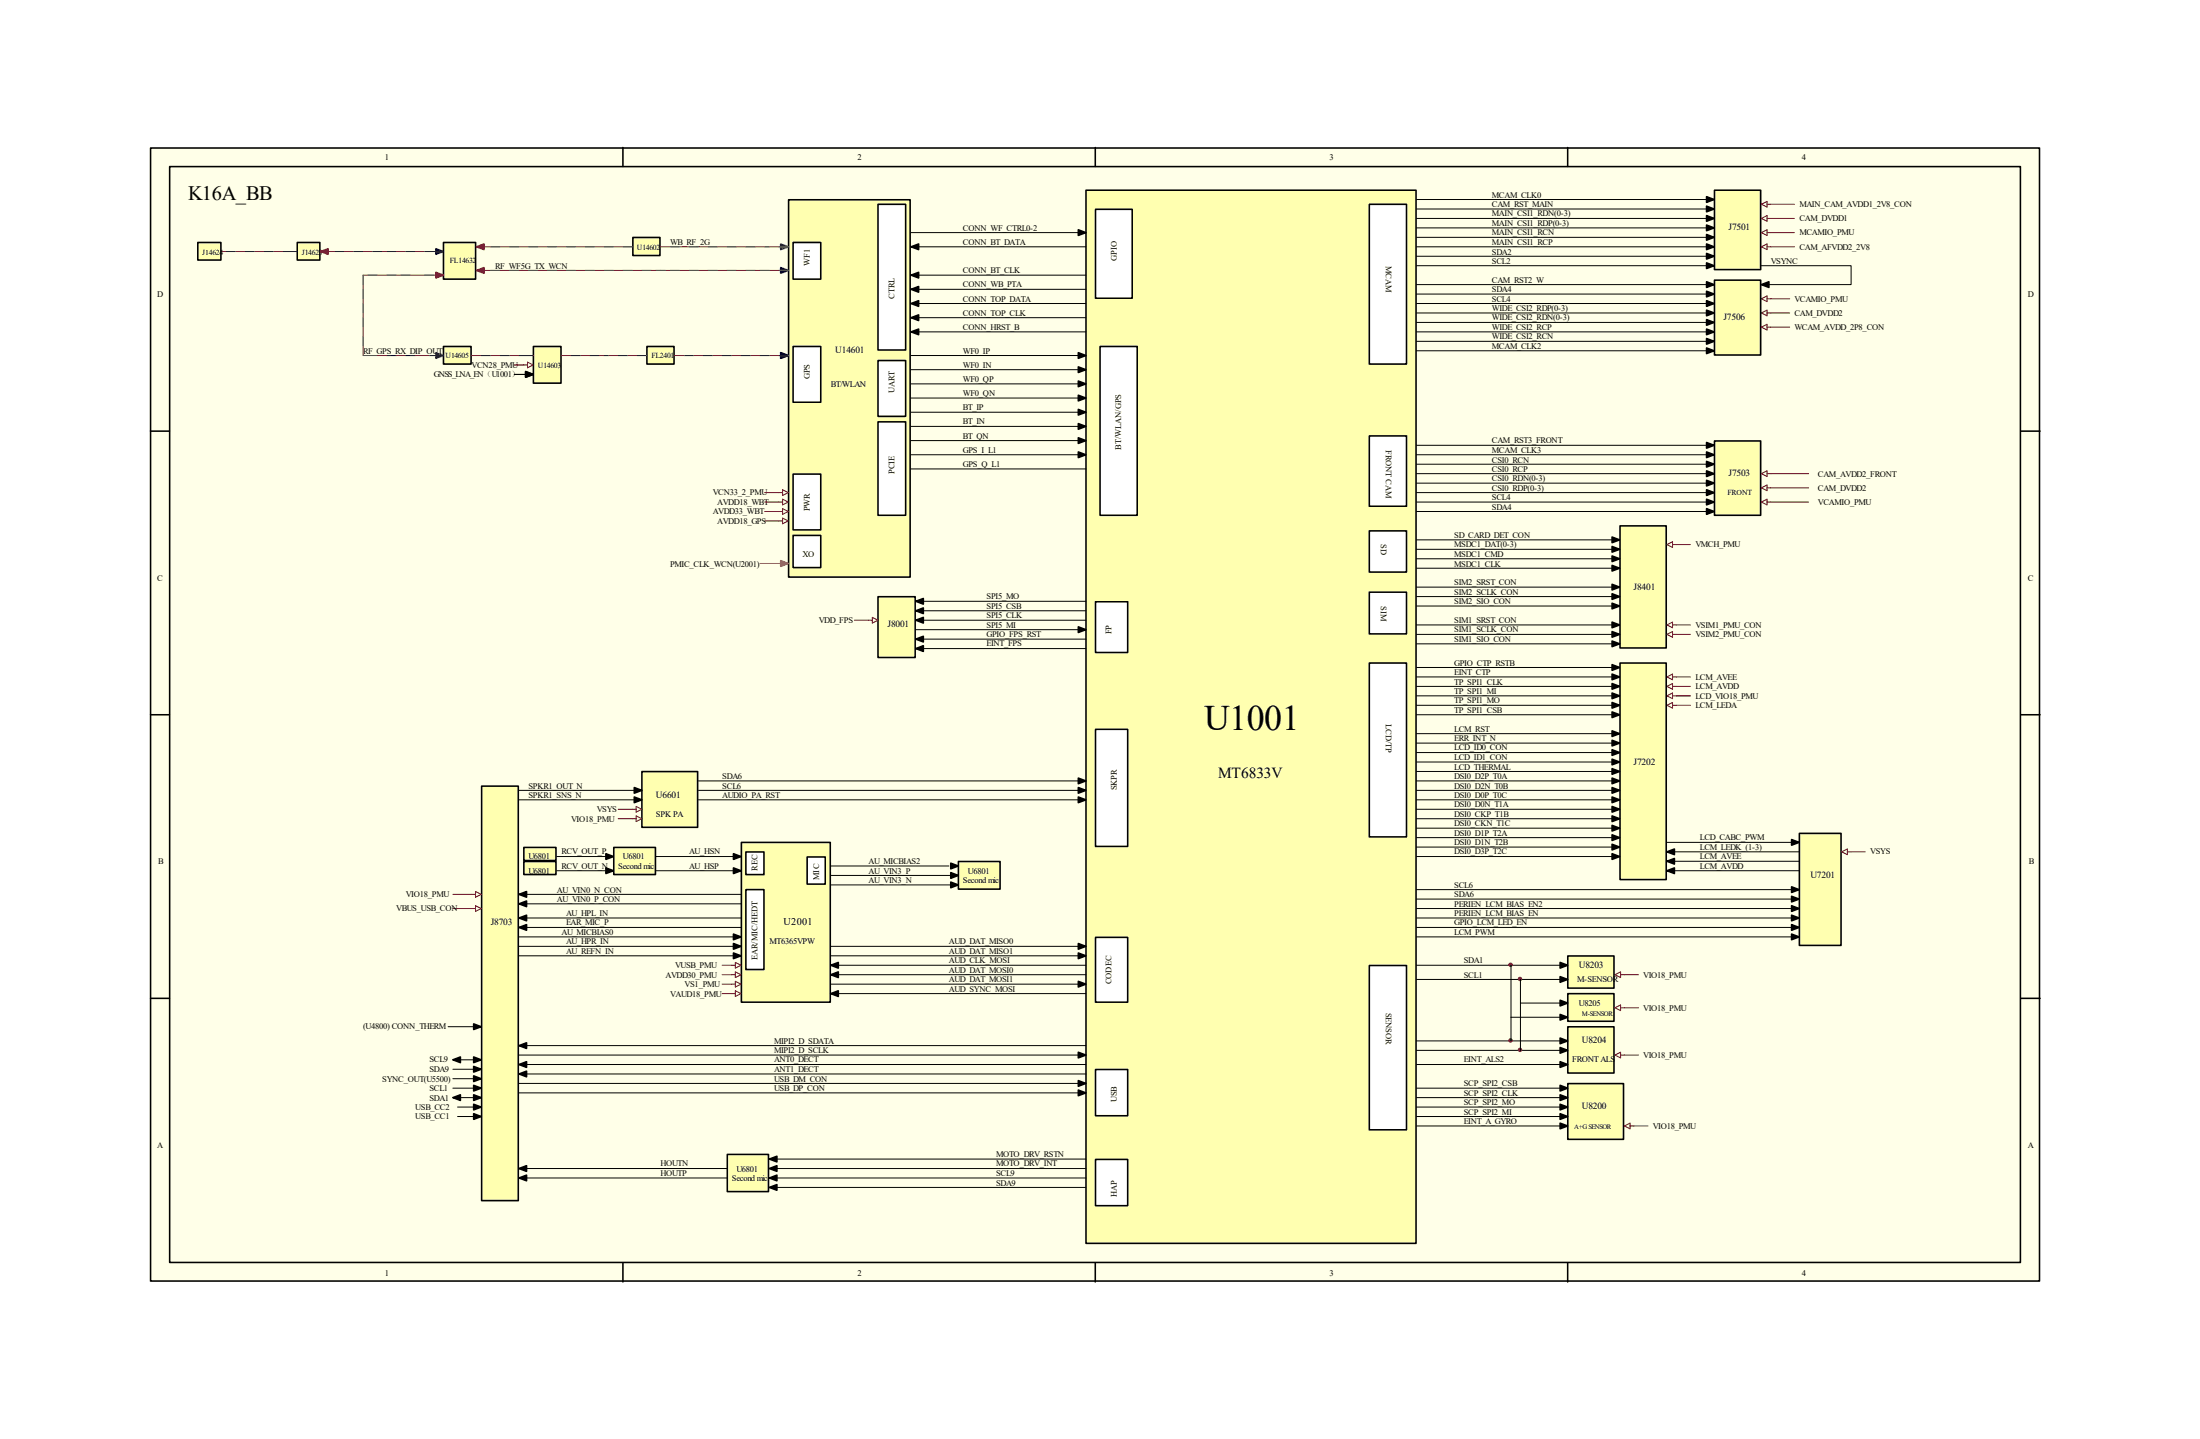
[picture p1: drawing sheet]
<svg xmlns="http://www.w3.org/2000/svg" width="185mm" height="121mm" viewBox="0 0 185 121" stroke-linecap="round" stroke-linejoin="round" font-family="sans-serif">
<path d="M12.7 12.5h159.2v95.4h-159.2z" fill="#ffffe8"/>
<g fill="none" stroke="#000" stroke-width=".13">
<path d="M12.7 12.5h159.2v95.4h-159.2zM14.3 14h156v92.4h-156zM52.5 12.4v1.6M92.3 12.4v1.6M132.1 12.4v1.6M12.7 36.3h1.6M170.3 36.3h1.6M12.7 60.2h1.6M170.3 60.2h1.6M12.7 84.1h1.6M170.3 84.1h1.6M52.5 106.4v1.6"/>
<path d="M92.3 106.4v1.6M132.1 106.4v1.6"/>
</g>
<path d="M18.7 21.2h6.3" fill="none" stroke="#f00" stroke-width=".08"/>
<path d="M66.5 16.9h10.2v31.7h-10.2z" fill="#ffffb0"/>
<path d="M66.5 16.8h10.2v31.8h-10.2z" fill="none" stroke="#000" stroke-width=".13"/>
<path d="M64.4 43.9h1.5M64.4 43.1h1.5M65.9 43.7l.5 .2-.5 .2zM65.9 42.9l.5 .2-.5 .2z" fill="none" stroke="#800000" stroke-width=".08"/>
<path d="M91.6 16.1h27.7v88.7h-27.7z" fill="#ffffb0"/>
<path d="M91.5 16h27.8v88.8h-27.8z" fill="none" stroke="#000" stroke-width=".13"/>
<path d="M92.7 29.2h3.1v14.2h-3.1z" fill="#fff"/>
<path d="M92.7 29.2h3.1v14.2h-3.1z" fill="none" stroke="#000" stroke-width=".13"/>
<path d="M92.4 17.7h3v7.4h-3z" fill="#fff"/>
<path d="M92.3 17.6h3.1v7.5h-3.1z" fill="none" stroke="#000" stroke-width=".13"/>
<path d="M74 17.3h2.3v12.2h-2.3z" fill="#fff"/>
<path d="M74 17.2h2.3v12.3h-2.3z" fill="none" stroke="#000" stroke-width=".13"/>
<path d="M66.9 40h2.3v4.6h-2.3z" fill="#fff"/>
<path d="M66.8 39.9h2.4v4.7h-2.4z" fill="none" stroke="#000" stroke-width=".13"/>
<path d="M25.1 20.5h1.9v1.4h-1.9z" fill="#ffffb0"/>
<path d="M25 20.4h2v1.5h-2z" fill="none" stroke="#000" stroke-width=".13"/>
<path d="M76.8 19.6h14.7M76.8 20.8h14.7M76.8 23.2h14.7M76.8 25.6h14.7M76.8 26.8h14.7" fill="none" stroke="#000" stroke-width=".08"/>
<path d="M74 30.4h2.3v4.7h-2.3z" fill="#fff"/>
<path d="M74 30.4h2.3v4.7h-2.3z" fill="none" stroke="#000" stroke-width=".13"/>
<path d="M74 35.6h2.3v7.8h-2.3z" fill="#fff"/>
<path d="M74 35.5h2.3v7.9h-2.3z" fill="none" stroke="#000" stroke-width=".13"/>
<path d="M76.8 31.1h14.7M76.8 37.1h14.7M76.8 38.3h14.7M76.8 39.5h14.7" fill="none" stroke="#000" stroke-width=".08"/>
<path d="M90.9 33.3l.6 .2-.6 .3zM90.9 29.7l.6 .3-.6 .2zM90.9 36.9l.6 .2-.6 .3zM90.9 38.1l.6 .2-.6 .3zM90.9 30.9l.6 .2-.6 .3zM90.9 34.5l.6 .2-.6 .3zM90.9 32.1l.6 .2-.6 .3z" fill="#000" stroke="#000" stroke-width=".13"/>
<path d="M92.4 79h2.6v5.4h-2.6z" fill="#fff"/>
<path d="M92.3 79h2.7v5.4h-2.7z" fill="none" stroke="#000" stroke-width=".13"/>
<path d="M92.4 97.7h2.6v3.9h-2.6z" fill="#fff"/>
<path d="M92.3 97.7h2.7v3.9h-2.7z" fill="none" stroke="#000" stroke-width=".13"/>
<path d="M66.9 20.5h2.3v3h-2.3z" fill="#fff"/>
<path d="M66.8 20.4h2.4v3.1h-2.4z" fill="none" stroke="#000" stroke-width=".13"/>
<path d="M64.4 42.3h1.5M65.9 42.1l.5 .2-.5 .2z" fill="none" stroke="#800000" stroke-width=".08"/>
<path d="M43.7 75.4h18.7M43.7 76.2h18.7" fill="none" stroke="#000" stroke-width=".08"/>
<path d="M40.6 66.3h3.1v34.9h-3.1z" fill="#ffffb0"/>
<path d="M40.6 66.2h3.1v35h-3.1z" fill="none" stroke="#000" stroke-width=".13"/>
<path d="M54.1 65h4.7v4.7h-4.7z" fill="#ffffb0"/>
<path d="M54.1 65h4.7v4.7h-4.7z" fill="none" stroke="#000" stroke-width=".13"/>
<path d="M52.1 68.2h1.5M52.1 69h1.2M53.6 67.9l.5 .3-.5 .2z" fill="none" stroke="#800000" stroke-width=".08"/>
<path d="M43.7 89.7h47.8M43.7 90.5h47.8M70 81.3h21.5M70 82.1h21.5M70 82.9h21.1" fill="none" stroke="#000" stroke-width=".08"/>
<path d="M92.4 61.5h2.6v9.8h-2.6z" fill="#fff"/>
<path d="M92.3 61.5h2.7v9.8h-2.7z" fill="none" stroke="#000" stroke-width=".13"/>
<path d="M115.4 55.9h3.1v14.6h-3.1z" fill="#fff"/>
<path d="M115.4 55.9h3.1v14.6h-3.1z" fill="none" stroke="#000" stroke-width=".13"/>
<path d="M144.5 16.1h3.9v6.6h-3.9z" fill="#ffffb0"/>
<path d="M144.5 16h3.9v6.7h-3.9z" fill="none" stroke="#000" stroke-width=".13"/>
<path d="M119.4 17.6h24.6" fill="none" stroke="#000" stroke-width=".08"/>
<path d="M115.4 17.3h3.1v13.4h-3.1z" fill="#fff"/>
<path d="M115.4 17.2h3.1v13.5h-3.1z" fill="none" stroke="#000" stroke-width=".13"/>
<path d="M119.4 18.4h24.6M119.4 29.6h24.6" fill="none" stroke="#000" stroke-width=".08"/>
<path d="M148.4 26.4l.5-.3v.5zM148.9 26.4h1.9M140.5 58.6l.4-.2v.5zM140.5 59.4l.4-.2v.5zM140.9 58.6h.4M140.9 59.4h.4" fill="none" stroke="#800000" stroke-width=".08"/>
<path d="M135.8 57.6l.7 .2-.7 .3zM135.8 59.2l.7 .2-.7 .3zM135.8 52.4l.7 .3-.7 .2zM135.8 49.2l.7 .3-.7 .2zM135.8 50.8l.7 .3-.7 .2zM135.8 56.8l.7 .2-.7 .3z" fill="#000" stroke="#000" stroke-width=".13"/>
<path d="M115.4 49.9h3.1v3.5h-3.1z" fill="#fff"/>
<path d="M115.4 49.9h3.1v3.5h-3.1z" fill="none" stroke="#000" stroke-width=".13"/>
<path d="M136.6 44.3h3.8v10.3h-3.8z" fill="#ffffb0"/>
<path d="M136.5 44.3h3.9v10.3h-3.9z" fill="none" stroke="#000" stroke-width=".13"/>
<path d="M136.1 82.1l.5-.2v.5zM136.6 82.1h1.5" fill="none" stroke="#800000" stroke-width=".08"/>
<path d="M132.2 83.8h3.8v2.2h-3.8z" fill="#ffffb0"/>
<path d="M132.1 83.7h3.9v2.3h-3.9z" fill="none" stroke="#000" stroke-width=".13"/>
<path d="M128.1 84.5h4" fill="none" stroke="#000" stroke-width=".08"/>
<path d="M132.2 91.3h4.6v4.7h-4.6z" fill="#ffffb0"/>
<path d="M132.1 91.3h4.7v4.7h-4.7z" fill="none" stroke="#000" stroke-width=".13"/>
<path d="M119.4 91.7h12.7M119.4 92.5h12.7M119.4 93.3h12.7M119.4 94.1h12.7M119.4 94.9h12.7" fill="none" stroke="#000" stroke-width=".08"/>
<path d="M132.2 86.6h3.8v3.8h-3.8z" fill="#ffffb0"/>
<path d="M132.1 86.5h3.9v3.9h-3.9z" fill="none" stroke="#000" stroke-width=".13"/>
<path d="M119.4 87.7h12.3M119.4 88.5h12.3" fill="none" stroke="#000" stroke-width=".08"/>
<path d="M136.1 88.9l.5-.2v.4zM136.6 88.9h.3" fill="none" stroke="#800000" stroke-width=".08"/>
<path d="M115.4 81.4h3.1v13.8h-3.1z" fill="#fff"/>
<path d="M115.4 81.3h3.1v13.9h-3.1z" fill="none" stroke="#000" stroke-width=".13"/>
<g fill="#000" stroke="#000" stroke-width=".13">
<path d="M143.8 18.2l.6 .2-.6 .2zM143.8 19l.6 .2-.6 .2zM143.8 29.3l.6 .3-.6 .2zM43.7 75.4l.7-.3v.5zM43.7 76.2l.7-.3v.5zM53.4 66.4l.7 .2-.7 .2zM53.4 67.1l.7 .3-.7 .2zM90.9 67.1l.6 .3-.6 .2zM90.9 66.4l.6 .2-.6 .2zM43.7 98.5l.7-.3v.5zM43.7 89.7l.7-.2v.4zM43.7 90.5l.7-.3v.5z"/>
<path d="M70 82.1l.6-.2v.5zM70 81.3l.6-.2v.5zM90.9 82.7l.6 .2-.6 .3zM131.5 87.5l.6 .2-.6 .2zM131.5 88.3l.6 .2-.6 .2zM131.5 94.6l.6 .3-.6 .2zM131.5 93l.6 .3-.6 .2zM131.5 93.8l.6 .3-.6 .2zM131.5 84.3l.6 .2-.6 .3z"/>
</g>
<path d="M119.4 19.2h24.6M119.4 27.2h24.6M119.4 28h24.6M119.4 28.8h24.6M70 83.7h21.5" fill="none" stroke="#000" stroke-width=".08"/>
<path d="M148.4 18.4l.5-.2v.4zM148.9 18.4h2.3M148.4 25.2l.5-.3v.5zM148.4 20.8l.5-.2v.4zM148.9 25.2h1.9M148.9 20.8h2.3M39.8 76.5h.3M40.1 76.3l.4 .2-.4 .3z" fill="none" stroke="#800000" stroke-width=".08"/>
<path d="M45 29.2h2.3v3.1h-2.3z" fill="#ffffb0"/>
<path d="M44.9 29.2h2.4v3.1h-2.4z" fill="none" stroke="#000" stroke-width=".13"/>
<path d="M90.9 19.4l.6 .2-.6 .2zM44.3 31.3l.6 .2-.6 .3zM43.7 78.1l.7-.2v.5zM61.8 79.5l.6 .2-.6 .3zM61.8 78.7l.6 .2-.6 .3zM90.9 65.6l.6 .2-.6 .2zM39.9 91.4l.6 .3-.6 .2zM39.9 90.6l.6 .3-.6 .2zM61.8 80.3l.6 .2-.6 .3z" fill="#000" stroke="#000" stroke-width=".13"/>
<path d="M36.7 21l.7 .2-.7 .2z" fill="#0000bf" stroke="#0000bf" stroke-width=".13"/>
<path d="M43.7 79.7h18.3M43.7 78.9h18.3M43.7 67.4h10.4M43.7 66.6h10.4M44.1 78.1h18.3M38.2 90.9h2.3M38.2 91.7h2.3M43.7 80.5h18.3" fill="none" stroke="#000" stroke-width=".08"/>
<path d="M38.2 76.5h1.6" fill="none" stroke="#800040" stroke-width=".08"/>
<path d="M144.5 23.6h3.9v6.3h-3.9z" fill="#ffffb0"/>
<path d="M144.5 23.6h3.9v6.3h-3.9z" fill="none" stroke="#000" stroke-width=".13"/>
<path d="M119.4 20h24.6" fill="none" stroke="#000" stroke-width=".08"/>
<path d="M143.8 19.8l.6 .2-.6 .2z" fill="#000" stroke="#000" stroke-width=".13"/>
<path d="M136.1 84.9l.5-.2v.4zM136.6 84.9h1.5" fill="none" stroke="#800000" stroke-width=".08"/>
<path d="M132.2 80.6h3.8v2.7h-3.8z" fill="#ffffb0"/>
<path d="M132.1 80.5h3.9v2.8h-3.9z" fill="none" stroke="#000" stroke-width=".13"/>
<path d="M119.4 81.3h12.7" fill="none" stroke="#000" stroke-width=".08"/>
<path d="M53.3 69h.3M53.6 68.7l.5 .3-.5 .2z" fill="none" stroke="#800000" stroke-width=".08"/>
<path d="M151 75.5l.6 .3-.6 .2z" fill="#000" stroke="#000" stroke-width=".13"/>
<path d="M27.4 21.2h10" fill="none" stroke="#f00" stroke-width=".08"/>
<path d="M37.4 20.5h2.7v3h-2.7z" fill="#ffffb0"/>
<path d="M37.4 20.4h2.7v3.1h-2.7z" fill="none" stroke="#000" stroke-width=".13"/>
<path d="M19.1 21.2h.7M20.6 21.2h.8M32.6 21.2h.8M34.2 21.2h.8M35.8 21.2h.8" fill="none" stroke="#00f" stroke-width=".08"/>
<path d="M27 21.2l.7-.2v.4z" fill="#f00" stroke="#f00" stroke-width=".13"/>
<path d="M65.8 47.2l.6 .3-.6 .2z" fill="#ff0080" stroke="#ff0080" stroke-width=".13"/>
<path d="M64 47.5h2.4" fill="none" stroke="#ff0080" stroke-width=".08"/>
<g fill="#000" stroke="#000" stroke-width=".13">
<path d="M76.8 28l.6-.3v.5zM76.8 25.6l.6-.3v.5zM76.8 26.8l.6-.3v.5zM76.8 23.2l.6-.3v.5zM76.8 20.8l.6-.2v.4zM76.8 24.4l.6-.3v.5zM143.8 26.1l.6 .3-.6 .2zM143.8 24.5l.6 .3-.6 .2zM77.2 53.8l.6-.2v.5zM77.2 52.3l.6-.3v.5zM77.2 54.6l.6-.2v.5zM77.2 51.5l.6-.3v.5z"/>
<path d="M90.9 52.8l.6 .3-.6 .2zM135.8 60l.7 .2-.7 .3zM39.9 86.3l.6 .2-.6 .2z"/>
</g>
<g fill="none" stroke="#000" stroke-width=".08">
<path d="M76.8 32.3h14.7M76.8 33.5h14.7M76.8 34.7h14.7M76.8 28h14.7M76.8 30h14.7M76.8 24.4h14.7M119.4 25.6h24.6M119.4 24.8h24.6M119.4 26.4h24.6M77.2 53.1h14.3M77.6 54.6h13.9M77.6 52.3h13.9"/>
<path d="M77.6 53.8h13.9M77.6 51.5h13.9M37.8 86.5h2.7"/>
</g>
<path d="M148.4 19.6l.5-.2v.4zM148.9 19.6h2.3" fill="none" stroke="#800000" stroke-width=".08"/>
<path d="M92.4 50.7h2.6v4.3h-2.6z" fill="#fff"/>
<path d="M92.3 50.7h2.7v4.3h-2.7z" fill="none" stroke="#000" stroke-width=".13"/>
<path d="M38.2 89.3h2.3M38.2 90.1h2.3M119.4 82.5h12.7" fill="none" stroke="#000" stroke-width=".08"/>
<path d="M143.8 25.3l.6 .3-.6 .2zM143.8 28.5l.6 .3-.6 .2zM143.8 27.7l.6 .3-.6 .2zM143.8 26.9l.6 .3-.6 .2zM143.8 37.3l.6 .2-.6 .3zM39.9 89.8l.6 .3-.6 .2zM39.9 89.1l.6 .2-.6 .2zM131.5 82.3l.6 .2-.6 .3z" fill="#000" stroke="#000" stroke-width=".13"/>
<path d="M148.4 27.6l.5-.3v.5zM148.9 27.6h1.9" fill="none" stroke="#800000" stroke-width=".08"/>
<path d="M62.5 71h7.5v13.4h-7.5z" fill="#ffffb0"/>
<path d="M62.5 71h7.5v13.4h-7.5z" fill="none" stroke="#000" stroke-width=".13"/>
<path d="M62.9 75h1.5v6.7h-1.5z" fill="#fff"/>
<path d="M62.9 75h1.5v6.7h-1.5z" fill="none" stroke="#000" stroke-width=".13"/>
<path d="M43.7 77.3l.7-.2v.5zM39.9 93l.6 .3-.6 .2z" fill="#000" stroke="#000" stroke-width=".13"/>
<path d="M44.1 77.3h18.3" fill="none" stroke="#000" stroke-width=".08"/>
<path d="M74 50.3h3.1v5.1h-3.1z" fill="#ffffb0"/>
<path d="M74 50.3h3.1v5.1h-3.1z" fill="none" stroke="#000" stroke-width=".13"/>
<path d="M77.2 50.7l.6-.3v.5zM135.8 56l.7 .2-.7 .3zM135.8 53.2l.7 .2-.7 .3zM135.8 50l.7 .3-.7 .2z" fill="#000" stroke="#000" stroke-width=".13"/>
<path d="M77.6 50.7h13.9" fill="none" stroke="#000" stroke-width=".08"/>
<path d="M72 52.3h1.5M73.5 52l.5 .3-.5 .2z" fill="none" stroke="#800000" stroke-width=".08"/>
<path d="M144.5 37.2h3.9v6.2h-3.9z" fill="#ffffb0"/>
<path d="M144.5 37.2h3.9v6.2h-3.9z" fill="none" stroke="#000" stroke-width=".13"/>
<path d="M148.4 39.9l.5-.2v.4zM148.9 39.9h3.5M148.4 41.1l.5-.2v.4zM148.4 42.3l.5-.2v.4zM148.9 41.1h3.5M148.9 42.3h3.5M39.8 75.4h.3M40.1 75.1l.4 .3-.4 .2z" fill="none" stroke="#800000" stroke-width=".08"/>
<path d="M143.8 38.9l.6 .2-.6 .3zM143.8 39.7l.6 .2-.6 .2zM143.8 38.1l.6 .2-.6 .3zM143.8 41.3l.6 .2-.6 .2zM143.8 40.5l.6 .2-.6 .2zM39.9 92.2l.6 .3-.6 .2zM43.7 88.1l.7-.2v.4zM90.9 88.7l.6 .2-.6 .2z" fill="#000" stroke="#000" stroke-width=".13"/>
<path d="M119.4 39.9h24.6M119.4 41.5h24.6M119.4 40.7h24.6M43.7 88.9h47.8M43.7 88.1h47.8" fill="none" stroke="#000" stroke-width=".08"/>
<path d="M38.2 75.4h1.6" fill="none" stroke="#800040" stroke-width=".08"/>
<path d="M80.8 72.6h3.5v2.3h-3.5z" fill="#ffffb0"/>
<path d="M80.8 72.6h3.5v2.3h-3.5z" fill="none" stroke="#000" stroke-width=".13"/>
<path d="M76.8 35.9h14.7M70 73.8h10.4M70 73h10" fill="none" stroke="#000" stroke-width=".08"/>
<path d="M70 74.6h10.4" fill="none" stroke="#080d02" stroke-width=".08"/>
<path d="M90.9 35.7l.6 .2-.6 .3zM80.1 73.5l.7 .3-.7 .2zM80.1 74.3l.7 .3-.7 .2z" fill="#000" stroke="#000" stroke-width=".13"/>
<path d="M65.8 29.7l.6 .3-.6 .2z" fill="#0000bf" stroke="#0000bf" stroke-width=".13"/>
<path d="M36.7 22.9l.7 .3-.7 .2z" fill="#f00" stroke="#f00" stroke-width=".13"/>
<path d="M66.9 45.2h2.3v2.6h-2.3z" fill="#fff"/>
<path d="M66.8 45.1h2.4v2.7h-2.4z" fill="none" stroke="#000" stroke-width=".13"/>
<path d="M119.4 20.8h25M119.4 39.1h25M119.4 38.3h25M119.4 37.5h25" fill="none" stroke="#000" stroke-width=".08"/>
<path d="M143.8 16.6l.6 .2-.6 .3zM143.8 20.6l.6 .2-.6 .2z" fill="#000" stroke="#000" stroke-width=".13"/>
<path d="M16.7 20.5h1.9v1.4h-1.9z" fill="#ffffb0"/>
<path d="M16.7 20.4h1.9v1.5h-1.9z" fill="none" stroke="#000" stroke-width=".13"/>
<path d="M36.6 21.2h.8" fill="none" stroke="#00f" stroke-width=".08"/>
<path d="M66.9 29.2h2.3v4.7h-2.3z" fill="#fff"/>
<path d="M66.8 29.2h2.4v4.7h-2.4z" fill="none" stroke="#000" stroke-width=".13"/>
<path d="M37.4 29.2h2.3v1.5h-2.3z" fill="#ffffb0"/>
<path d="M37.4 29.2h2.3v1.5h-2.3z" fill="none" stroke="#000" stroke-width=".13"/>
<path d="M31.8 30h5.6M39.8 30h5.1M47.3 30h7.2M56.9 30h9.5" fill="none" stroke="#f00" stroke-width=".08"/>
<path d="M44.1 30.8h.4M44.5 30.5l.4 .3-.4 .2z" fill="none" stroke="#800000" stroke-width=".08"/>
<path d="M43.3 30.8h.8" fill="none" stroke="#800040" stroke-width=".08"/>
<path d="M43.3 31.5h1.2" fill="none" stroke="#000" stroke-width=".08"/>
<g fill="none" stroke="#00f" stroke-width=".08">
<path d="M32.6 30h.8M34.2 30h.8M36.2 30h1.2M40.5 30h.8M42.1 30h.8M43.7 30h1.2M48.1 30h.8M49.7 30h.8M50.9 30h.4M52.1 30h.8M53.7 30h.8M57.7 30h.8"/>
<path d="M59.3 30h.8M60.8 30h.8M62.4 30h.8M64 30h.8M65.6 30h.8"/>
</g>
<path d="M44.3 31.3l.6 .2-.6 .3z" fill="#000" stroke="#000" stroke-width=".13"/>
<path d="M65.8 29.7l.6 .3-.6 .2z" fill="#0000bf" stroke="#0000bf" stroke-width=".13"/>
<path d="M54.6 29.2h2.2v1.5h-2.2z" fill="#ffffb0"/>
<path d="M54.5 29.2h2.3v1.5h-2.3z" fill="none" stroke="#000" stroke-width=".13"/>
<path d="M30.6 23.2v6.8M31.8 30h5.6M39.8 30h5.1M47.3 30h7.2M56.9 30h9.5" fill="none" stroke="#f00" stroke-width=".08"/>
<path d="M43.3 30.8h.8" fill="none" stroke="#800040" stroke-width=".08"/>
<path d="M43.3 31.5h1.2M58.9 65.8h32.6M58.9 66.6h32.2M58.9 67.4h32.2M70 79.7h21.5M70 80.5h21.5" fill="none" stroke="#000" stroke-width=".08"/>
<g fill="none" stroke="#00f" stroke-width=".08">
<path d="M30.6 30h1.2M30.6 26.8v.8M30.6 28.4v.8M32.6 30h.8M34.2 30h.8M36.2 30h1.2M40.5 30h.8M42.1 30h.8M43.7 30h1.2M48.1 30h.8M49.7 30h.8M50.9 30h.4"/>
<path d="M52.1 30h.8M53.7 30h.8M57.7 30h.8M59.3 30h.8M60.8 30h.8M62.4 30h.8M64 30h.8M65.6 30h.8"/>
</g>
<path d="M90.9 79.5l.6 .2-.6 .3zM38.2 89.3l.6-.2v.4zM70 83.7l.6-.2v.5zM90.9 80.3l.6 .2-.6 .3z" fill="#000" stroke="#000" stroke-width=".13"/>
<path d="M68.1 72.2h1.4v2.3h-1.4z" fill="#fff"/>
<path d="M68 72.2h1.5v2.3h-1.5z" fill="none" stroke="#000" stroke-width=".13"/>
<path d="M61.6 81.3h.4M61.6 82.1h.4M61.6 82.9h.4M61.6 83.7h.4M62 81.1l.4 .2-.4 .3zM62 81.9l.4 .2-.4 .3zM62 82.7l.4 .2-.4 .3zM62 83.5l.4 .2-.4 .3z" fill="none" stroke="#800000" stroke-width=".08"/>
<path d="M60.8 81.3h.8M60.8 82.1h.8M60.8 82.9h.8M60.8 83.7h.8" fill="none" stroke="#800040" stroke-width=".08"/>
<path d="M38.2 92.5h2M38.6 93.3h1.9M38.6 94.1h1.9M43.7 98.5h17.5M43.7 91.3h47.8M43.7 92.1h47.8M44.1 99.2h17.1" fill="none" stroke="#000" stroke-width=".08"/>
<path d="M38.2 92.5l.6-.3v.5zM39.9 93.8l.6 .3-.6 .2zM43.7 99.2l.7-.2v.5zM90.9 91.8l.6 .3-.6 .2zM90.9 91l.6 .3-.6 .2z" fill="#000" stroke="#000" stroke-width=".13"/>
<path d="M92.4 90.2h2.6v3.8h-2.6z" fill="#fff"/>
<path d="M92.3 90.1h2.7v3.9h-2.7z" fill="none" stroke="#000" stroke-width=".13"/>
<path d="M148.4 22.4h7.6v1.6h-7.6" fill="none" stroke="#000" stroke-width=".08"/>
<path d="M148.4 24l.7-.3v.5z" fill="#000" stroke="#000" stroke-width=".13"/>
<path d="M148.4 17.2l.5-.2v.4zM148.9 17.2h.3" fill="none" stroke="#800000" stroke-width=".08"/>
<path d="M149.2 17.2h2" fill="none" stroke="#800040" stroke-width=".08"/>
<path d="M115.4 36.8h3.1v5.9h-3.1z" fill="#fff"/>
<path d="M115.4 36.7h3.1v6h-3.1z" fill="none" stroke="#000" stroke-width=".13"/>
<g fill="none" stroke="#000" stroke-width=".08">
<path d="M119.4 49.5h17.1M119.4 50.3h17.1M119.4 51.1h17.1M119.4 52.7h17.1M119.4 53.4h17.1M119.4 54.2h17.1M119.4 56.2h17.1M119.4 57h17.1M119.4 57.8h17.1M119.4 58.6h17.1M119.4 59.4h17.1M119.4 60.2h17.1"/>
<path d="M119.4 61.8h17.1M119.4 62.6h17.1M119.4 63.4h17.1M119.4 64.2h17.1M119.4 65h17.1M119.4 65.8h17.1"/>
</g>
<path d="M135.8 63.2l.7 .2-.7 .2zM135.8 62.4l.7 .2-.7 .2zM135.8 61.6l.7 .2-.7 .3zM135.8 64l.7 .2-.7 .2zM135.8 65.6l.7 .2-.7 .2zM131.5 92.2l.6 .3-.6 .2z" fill="#000" stroke="#000" stroke-width=".13"/>
<path d="M140.5 57l.4-.2v.5zM140.5 45.9l.4-.3v.5zM140.5 52.7l.4-.3v.5zM140.5 57.8l.4-.2v.5zM140.9 57h.4M140.9 57.8h.4M140.9 52.7h.4M140.9 45.9h.4M136.9 94.9l.5-.3v.5zM137.4 94.9h.3" fill="none" stroke="#800000" stroke-width=".08"/>
<path d="M141.3 57h1.2M141.3 57.8h1.2M141.3 58.6h1.2M141.3 52.7h1.2M141.3 59.4h1.2M136.9 88.9h1.2M137.7 94.9h1.2" fill="none" stroke="#800040" stroke-width=".08"/>
<path d="M22.2 21.2h.8M23.8 21.2h1.2M28.2 21.2h.8M29.8 21.2h.8M31 23.2h.8M31.4 21.2h.8M32.6 23.2h.8M33.8 23.2h.8M35.8 23.2h.8" fill="none" stroke="#00f" stroke-width=".08"/>
<path d="M30.6 23.2h6.8" fill="none" stroke="#f00" stroke-width=".08"/>
<g fill="#00f" stroke="#00f" stroke-width=".13">
<path d="M36.7 29.7l.7 .3-.7 .2z"/>
<path d="M65.8 20.6l.6 .2-.6 .2z"/>
</g>
<path d="M65.8 22.5l.6 .3-.6 .2z" fill="#0000bf" stroke="#0000bf" stroke-width=".13"/>
<path d="M53.4 20h2.2v1.5h-2.2z" fill="#ffffb0"/>
<path d="M53.3 20h2.3v1.5h-2.3z" fill="none" stroke="#000" stroke-width=".13"/>
<path d="M40.2 20.8h13.1M40.2 22.8h26.2M55.7 20.8h10.7" fill="none" stroke="#f00" stroke-width=".08"/>
<g fill="#f00" stroke="#f00" stroke-width=".13">
<path d="M40.2 20.8l.6-.2v.4z"/>
<path d="M40.2 22.8l.6-.3v.5z"/>
</g>
<g fill="none" stroke="#00f" stroke-width=".08">
<path d="M41.3 20.8h.8M41.3 22.8h.8M42.9 20.8h.8M42.9 22.8h.8M44.5 20.8h.8M44.5 22.8h.8M46.1 20.8h.8M46.1 22.8h.8M47.7 20.8h.8M47.7 22.8h.8M49.3 20.8h.8M49.3 22.8h.8"/>
<path d="M50.9 20.8h.8M50.9 22.8h.8M52.5 20.8h.8M52.5 22.8h.8M56.5 20.8h.8M56.5 22.8h.8M58.1 20.8h.8M58.1 22.8h.8M59.7 20.8h.8M59.7 22.8h.8M61.2 20.8h.8M61.2 22.8h.8"/>
<path d="M62.8 20.8h.8M62.8 22.8h.8M64 22.8h.8M64.4 20.8h.4M65.6 20.8h.8M65.6 22.8h.8"/>
</g>
<path d="M119.4 16.8h25" fill="none" stroke="#000" stroke-width=".08"/>
<path d="M143.8 17.4l.6 .2-.6 .2z" fill="#000" stroke="#000" stroke-width=".13"/>
<path d="M136.6 55.9h3.8v18.2h-3.8z" fill="#ffffb0"/>
<path d="M136.5 55.9h3.9v18.2h-3.9z" fill="none" stroke="#000" stroke-width=".13"/>
<path d="M135.8 64.8l.7 .2-.7 .2zM151 70.7l.6 .3-.6 .2z" fill="#000" stroke="#000" stroke-width=".13"/>
<path d="M151.7 70.3h3.4v9.4h-3.4z" fill="#ffffb0"/>
<path d="M151.6 70.2h3.5v9.5h-3.5z" fill="none" stroke="#000" stroke-width=".13"/>
<path d="M141.3 45.9h1.2M156 71.8h1.2" fill="none" stroke="#800040" stroke-width=".08"/>
<path d="M119.4 75h32.2M119.4 75.8h32.2M119.4 76.5h32.2M119.4 77.3h32.2M119.4 78.1h32.2M140.5 71h11.1M140.5 71.8h11.1M140.5 72.6h11.1M140.5 73.4h11.1" fill="none" stroke="#000" stroke-width=".08"/>
<path d="M135.8 54l.7 .2-.7 .3zM140.5 72.6l.6-.3v.5zM140.5 73.4l.6-.3v.5zM140.5 71.8l.6-.3v.5zM151 74.7l.6 .3-.6 .2zM131.5 81.1l.6 .2-.6 .3z" fill="#000" stroke="#000" stroke-width=".13"/>
<path d="M64.4 41.5h1.5M65.9 41.3l.5 .2-.5 .2zM155.2 71.8l.5-.3v.5zM155.7 71.8h.3" fill="none" stroke="#800000" stroke-width=".08"/>
<path d="M30.6 23.2v.8M30.6 24.4v.8M30.6 25.6v.8M54.1 22.8h.8M55.3 22.8h.8" fill="none" stroke="#00f" stroke-width=".08"/>
<path d="M61.3 97.3h3.5v3.1h-3.5z" fill="#ffffb0"/>
<path d="M61.3 97.3h3.5v3.1h-3.5z" fill="none" stroke="#000" stroke-width=".13"/>
<path d="M65.2 99.2h26.3M65.2 97.7h26.3" fill="none" stroke="#000" stroke-width=".08"/>
<path d="M65.2 98.5h26.3M65.2 100h26.3" fill="none" stroke="#080d02" stroke-width=".08"/>
<path d="M64.8 99.2l.7-.2v.5zM64.8 97.7l.7-.3v.5zM64.8 98.5l.7-.3v.5zM64.8 100l.7-.2v.5z" fill="#000" stroke="#000" stroke-width=".13"/>
<path d="M62.9 71.8h1.5v1.9h-1.5z" fill="#fff"/>
<path d="M62.9 71.8h1.5v1.9h-1.5z" fill="none" stroke="#000" stroke-width=".13"/>
<path d="M44.2 71.4h2.7v1.1h-2.7z" fill="#ffffb0"/>
<path d="M44.1 71.4h2.8v1.1h-2.8z" fill="none" stroke="#000" stroke-width=".13"/>
<path d="M44.2 72.6h2.7v1.1h-2.7z" fill="#ffffb0"/>
<path d="M44.1 72.6h2.8v1.1h-2.8z" fill="none" stroke="#000" stroke-width=".13"/>
<path d="M51.1 71.9l.6 .3-.6 .2zM51.1 73.1l.6 .3-.6 .2zM80.1 72.7l.7 .3-.7 .2z" fill="#000" stroke="#000" stroke-width=".13"/>
<path d="M46.9 72.2h4.4" fill="none" stroke="#000" stroke-width=".08"/>
<path d="M46.9 73.4h4.8" fill="none" stroke="#080d02" stroke-width=".08"/>
<path d="M51.8 71.4h3.4v2.3h-3.4z" fill="#ffffb0"/>
<path d="M51.7 71.4h3.5v2.3h-3.5z" fill="none" stroke="#000" stroke-width=".13"/>
<path d="M119.4 21.6h24.6M119.4 22.4h25M119.4 24h25M119.4 43.1h24.6M119.4 42.3h24.6M55.3 72.2h6.7M119.4 89.7h12.7M127.3 85.7h4.8M127.3 81.3v6.4M128.1 82.5v6" fill="none" stroke="#000" stroke-width=".08"/>
<path d="M55.3 73.4h7.1" fill="none" stroke="#080d02" stroke-width=".08"/>
<path d="M143.8 21.3l.6 .3-.6 .2zM143.8 22.1l.6 .3-.6 .2zM143.8 23.7l.6 .3-.6 .2zM143.8 42.9l.6 .2-.6 .2zM143.8 42.1l.6 .2-.6 .2zM61.8 71.9l.6 .3-.6 .2zM61.8 73.1l.6 .3-.6 .2zM131.5 85.5l.6 .2-.6 .2zM131.5 89.5l.6 .2-.6 .2zM131.5 91.4l.6 .3-.6 .2z" fill="#000" stroke="#000" stroke-width=".13"/>
<g fill="#800000" stroke="#800000" stroke-width=".13">
<circle cx="127.3" cy="81.3" r=".12"/>
<circle cx="128.1" cy="82.5" r=".12"/>
<circle cx="127.3" cy="87.7" r=".12"/>
<circle cx="128.1" cy="88.5" r=".12"/>
</g>
<path d="M115.4 44.8h3.1v3.4h-3.1z" fill="#fff"/>
<path d="M115.4 44.7h3.1v3.5h-3.1z" fill="none" stroke="#000" stroke-width=".13"/>
<g fill="#000" stroke="#000" stroke-width=".13">
<path d="M135.8 45.2l.7 .3-.7 .2zM135.8 46.8l.7 .3-.7 .2zM135.8 46l.7 .3-.7 .2zM135.8 47.6l.7 .3-.7 .2zM135.8 58.4l.7 .2-.7 .3zM135.8 67.9l.7 .3-.7 .2zM135.8 67.1l.7 .3-.7 .2zM135.8 66.4l.7 .2-.7 .2zM135.8 68.7l.7 .3-.7 .2zM135.8 70.3l.7 .3-.7 .2zM135.8 69.5l.7 .3-.7 .2zM135.8 71.9l.7 .3-.7 .2z"/>
<path d="M135.8 71.1l.7 .3-.7 .2zM151 77.1l.6 .2-.6 .3zM151 76.3l.6 .2-.6 .3zM151 77.9l.6 .2-.6 .3zM151 78.7l.6 .2-.6 .3z"/>
</g>
<g fill="none" stroke="#000" stroke-width=".08">
<path d="M119.4 45.5h17.1M119.4 46.3h17.1M119.4 47.1h17.1M119.4 47.9h17.1M119.4 78.9h32.2M119.4 66.6h17.1M119.4 67.4h17.1M119.4 68.2h17.1M119.4 69h17.1M119.4 69.8h17.1M119.4 70.6h17.1M119.4 71.4h17.1"/>
<path d="M119.4 72.2h17.1"/>
</g>
<path d="M140.5 53.4l.4-.2v.5zM140.9 53.4h.4" fill="none" stroke="#800000" stroke-width=".08"/>
<path d="M141.3 53.4h1.2" fill="none" stroke="#800040" stroke-width=".08"/>
<text font-size="3" x="101.5" y="61.5">U1001</text>
<text font-size="1.7" x="15.9" y="16.8">K16A_BB</text>
<text font-size="1.3" x="102.6" y="65.5">MT6833V</text>
<text font-size=".9" x="66" y="78">U2001</text>
<g font-size=".8">
<text x="145.7" y="19.4">J7501</text>
<text x="70.4" y="29.7">U14601</text>
<text x="145.2" y="26.9">J7506</text>
<text x="145.7" y="40.1">J7503</text>
<text x="74.8" y="52.9">J8001</text>
<text x="137.7" y="49.7">J8401</text>
<text x="137.7" y="64.4">J7202</text>
<text x="55.3" y="67.2">U6601</text>
<text x="41.3" y="78">J8703</text>
<text x="152.6" y="74">U7201</text>
<text x="133" y="81.5">U8203</text>
<text x="133.3" y="87.9">U8204</text>
<text x="133.3" y="93.5">U8200</text>
</g>
<g font-size=".7">
<text x="32.4" y="13.4">1</text>
<text x="72.3" y="13.4">2</text>
<text x="112" y="13.4">3</text>
<text x="125.7" y="17.5">CAM_RST_MAIN</text>
<text x="125.7" y="16.7">MCAM_CLK0</text>
<text x="151.6" y="17.5">MAIN_CAM_AVDD1_2V8_CON</text>
<text x="151.8" y="13.4">4</text>
<text x="41.7" y="22.6">RF_WF5G_TX_WCN</text>
<text x="56.5" y="20.6">WB_RF_2G</text>
<text x="68.2" y="22.4" transform="rotate(-90 68.2 22.4)">WF1</text>
<text x="81.1" y="19.5">CONN_WF_CTRL0-2</text>
<text x="81.1" y="20.6">CONN_BT_DATA</text>
<text x="81.1" y="23">CONN_BT_CLK</text>
<text x="94.1" y="22" transform="rotate(-90 94.1 22)">GPIO</text>
<text x="116.8" y="22.4" transform="rotate(90 116.8 22.4)">MCAM</text>
<text x="125.7" y="18.2">MAIN_CSI1_RDN(0-3)</text>
<text x="125.7" y="19">MAIN_CSI1_RDP(0-3)</text>
<text x="125.7" y="19.8">MAIN_CSI1_RCN</text>
<text x="125.7" y="20.6">MAIN_CSI1_RCP</text>
<text x="125.7" y="22.2">SCL2</text>
<text x="125.7" y="23.8">CAM_RST2_W</text>
<text x="125.7" y="21.4">SDA2</text>
<text x="149.2" y="22.2">VSYNC</text>
<text x="151.6" y="21">CAM_AFVDD2_2V8</text>
<text x="151.6" y="18.7">CAM_DVDD1</text>
<text x="151.6" y="19.8">MCAMIO_PMU</text>
<text x="13.2" y="25">D</text>
<text x="30.6" y="29.8">RF_GPS_RX_DIP_OUT</text>
<text x="75.4" y="25.2" transform="rotate(-90 75.4 25.2)">CTRL</text>
<text x="81.1" y="24.2">CONN_WB_PTA</text>
<text x="81.1" y="25.4">CONN_TOP_DATA</text>
<text x="81.1" y="29.8">WF0_IP</text>
<text x="81.1" y="26.6">CONN_TOP_CLK</text>
<text x="81.1" y="27.8">CONN_HRST_B</text>
<text x="125.7" y="27">WIDE_CSI2_RDN(0-3)</text>
<text x="125.7" y="29.4">MCAM_CLK2</text>
<text x="125.7" y="27.8">WIDE_CSI2_RCP</text>
<text x="125.7" y="28.6">WIDE_CSI2_RCN</text>
<text x="125.7" y="25.4">SCL4</text>
<text x="125.7" y="24.6">SDA4</text>
<text x="125.7" y="26.2">WIDE_CSI2_RDP(0-3)</text>
<text x="151.2" y="26.6">CAM_DVDD2</text>
<text x="151.2" y="25.4">VCAMIO_PMU</text>
<text x="151.2" y="27.8">WCAM_AVDD_2P8_CON</text>
<text x="170.9" y="25">D</text>
<text x="36.6" y="31.8">GNSS_LNA_EN（U1001）</text>
<text x="39.7" y="31">VCN28_PMU</text>
<text x="68.2" y="31.9" transform="rotate(-90 68.2 31.9)">GPS</text>
<text x="70" y="32.6">BT/WLAN</text>
<text x="75.4" y="33.1" transform="rotate(-90 75.4 33.1)">UART</text>
<text x="81.1" y="31">WF0_IN</text>
<text x="81.1" y="32.2">WF0_QP</text>
<text x="81.1" y="33.4">WF0_QN</text>
<text x="81.1" y="35.8">BT_IN</text>
<text x="81.1" y="34.6">BT_IP</text>
<text x="60.1" y="41.7">VCN33_2_PMU</text>
<text x="75.4" y="39.9" transform="rotate(-90 75.4 39.9)">PCIE</text>
<text x="81.1" y="37">BT_QN</text>
<text x="81.1" y="38.2">GPS_I_L1</text>
<text x="81.1" y="39.4">GPS_Q_L1</text>
<text x="94.5" y="37.9" transform="rotate(-90 94.5 37.9)">BT/WLAN/GPS</text>
<text x="116.8" y="37.9" transform="rotate(90 116.8 37.9)">FRONT CAM</text>
<text x="125.7" y="41.3">CSI0_RDP(0-3)</text>
<text x="125.7" y="40.5">CSI0_RDN(0-3)</text>
<text x="125.7" y="39.7">CSI0_RCP</text>
<text x="125.7" y="39">CSI0_RCN</text>
<text x="125.7" y="37.4">CAM_RST3_FRONT</text>
<text x="125.7" y="38.2">MCAM_CLK3</text>
<text x="153.2" y="40.2">CAM_AVDD2_FRONT</text>
<text x="153.2" y="41.3">CAM_DVDD2</text>
<text x="56.5" y="47.7">PMIC_CLK_WCN(U2001)</text>
<text x="60.1" y="43.3">AVDD33_WBT</text>
<text x="60.4" y="42.5">AVDD18_WBT</text>
<text x="60.4" y="44.1">AVDD18_GPS</text>
<text x="67.6" y="46.9">XO</text>
<text x="68.2" y="43.1" transform="rotate(-90 68.2 43.1)">PWR</text>
<text x="116.4" y="45.9" transform="rotate(90 116.4 45.9)">SD</text>
<text x="122.5" y="45.3">SD_CARD_DET_CON</text>
<text x="122.5" y="46.9">MSDC1_CMD</text>
<text x="122.5" y="46.1">MSDC1_DAT(0-3)</text>
<text x="122.5" y="47.7">MSDC1_CLK</text>
<text x="125.7" y="43">SDA4</text>
<text x="125.7" y="42.1">SCL4</text>
<text x="142.9" y="46.1">VMCH_PMU</text>
<text x="153.2" y="42.5">VCAMIO_PMU</text>
<text x="13.2" y="48.9">C</text>
<text x="69" y="52.5">VDD_FPS</text>
<text x="83.1" y="52.1">SPI5_CLK</text>
<text x="83.1" y="52.9">SPI5_MI</text>
<text x="83.1" y="53.7">GPIO_FPS_RST</text>
<text x="83.1" y="51.3">SPI5_CSB</text>
<text x="83.1" y="50.5">SPI5_MO</text>
<text x="93.7" y="53.4" transform="rotate(-90 93.7 53.4)">FP</text>
<text x="116.4" y="51.1" transform="rotate(90 116.4 51.1)">SIM</text>
<text x="122.5" y="49.3">SIM2_SRST_CON</text>
<text x="122.5" y="50.9">SIM2_SIO_CON</text>
<text x="122.5" y="52.5">SIM1_SRST_CON</text>
<text x="122.5" y="50.1">SIM2_SCLK_CON</text>
<text x="122.5" y="53.3">SIM1_SCLK_CON</text>
<text x="142.9" y="52.9">VSIM1_PMU_CON</text>
<text x="142.9" y="53.7">VSIM2_PMU_CON</text>
<text x="170.9" y="48.9">C</text>
<text x="83.1" y="54.5">EINT_FPS</text>
<text x="122.5" y="54.1">SIM1_SIO_CON</text>
<text x="122.5" y="56.1">GPIO_CTP_RSTB</text>
<text x="122.5" y="56.9">EINT_CTP</text>
<text x="122.5" y="57.7">TP_SPI1_CLK</text>
<text x="122.5" y="58.5">TP_SPI1_MI</text>
<text x="122.5" y="59.2">TP_SPI1_MO</text>
<text x="142.9" y="57.3">LCM_AVEE</text>
<text x="142.9" y="58.1">LCM_AVDD</text>
<text x="142.9" y="58.9">LCD_VIO18_PMU</text>
<text x="142.9" y="59.7">LCM_LEDA</text>
<text x="60.9" y="65.6">SDA6</text>
<text x="116.8" y="61" transform="rotate(90 116.8 61)">LCD/TP</text>
<text x="122.5" y="64.8">LCD_THERMAL</text>
<text x="122.5" y="65.6">DSI0_D2P_T0A</text>
<text x="122.5" y="60.1">TP_SPI1_CSB</text>
<text x="122.5" y="61.7">LCM_RST</text>
<text x="122.5" y="62.5">ERR_INT_N</text>
<text x="122.5" y="63.2">LCD_ID0_CON</text>
<text x="122.5" y="64">LCD_ID1_CON</text>
<text x="44.5" y="67.2">SPKR1_SNS_N</text>
<text x="44.5" y="66.4">SPKR1_OUT_N</text>
<text x="47.3" y="72">RCV_OUT_P</text>
<text x="48.1" y="69.2">VIO18_PMU</text>
<text x="50.3" y="68.4">VSYS</text>
<text x="55.3" y="68.8">SPK PA</text>
<text x="58.1" y="72">AU_HSN</text>
<text x="60.9" y="66.4">SCL6</text>
<text x="60.9" y="67.2">AUDIO_PA_RST</text>
<text x="94.1" y="66.6" transform="rotate(-90 94.1 66.6)">SKPR</text>
<text x="122.5" y="69.6">DSI0_CKN_T1C</text>
<text x="122.5" y="70.4">DSI0_D1P_T2A</text>
<text x="122.5" y="66.4">DSI0_D2N_T0B</text>
<text x="122.5" y="67.2">DSI0_D0P_T0C</text>
<text x="122.5" y="68">DSI0_D0N_T1A</text>
<text x="122.5" y="68.8">DSI0_CKP_T1B</text>
<text x="122.5" y="71.2">DSI0_D1N_T2B</text>
<text x="122.5" y="72">DSI0_D3P_T2C</text>
<text x="143.2" y="70.8">LCD_CABC_PWM</text>
<text x="143.2" y="71.6">LCM_LEDK_(1-3)</text>
<text x="157.6" y="72">VSYS</text>
<text x="13.3" y="72.8">B</text>
<text x="33.4" y="76.8">VBUS_USB_CON</text>
<text x="34.2" y="75.6">VIO18_PMU</text>
<text x="44.5" y="72.4">U6801</text>
<text x="44.5" y="73.6">U6801</text>
<text x="46.9" y="76">AU_VIN0_P_CON</text>
<text x="46.9" y="75.2">AU_VIN0_N_CON</text>
<text x="47.3" y="73.2">RCV_OUT_N</text>
<text x="47.7" y="78">EAR_MIC_P</text>
<text x="47.7" y="77.2">AU_HPL_IN</text>
<text x="52.1" y="73.2">Second mic</text>
<text x="52.5" y="72.4">U6801</text>
<text x="58.1" y="73.2">AU_HSP</text>
<text x="63.8" y="73.3" transform="rotate(-90 63.8 73.3)">REC</text>
<text x="69" y="74.1" transform="rotate(-90 69 74.1)">MIC</text>
<text x="73.2" y="73.6">AU_VIN3_P</text>
<text x="73.2" y="74.4">AU_VIN3_N</text>
<text x="73.2" y="72.8">AU_MICBIAS2</text>
<text x="81.1" y="74.4">Second mic</text>
<text x="81.6" y="73.6">U6801</text>
<text x="122.5" y="74.8">SCL6</text>
<text x="122.5" y="75.6">SDA6</text>
<text x="122.5" y="76.4">PERIEN_LCM_BIAS_EN2</text>
<text x="122.5" y="77.2">PERIEN_LCM_BIAS_EN</text>
<text x="122.5" y="78">GPIO_LCM_LED_EN</text>
<text x="143.2" y="72.4">LCM_AVEE</text>
<text x="143.2" y="73.2">LCM_AVDD</text>
<text x="171" y="72.8">B</text>
<text x="47.3" y="78.8">AU_MICBIAS0</text>
<text x="47.7" y="79.6">AU_HPR_IN</text>
<text x="47.7" y="80.4">AU_REFN_IN</text>
<text x="56.1" y="82.4">AVDD30_PMU</text>
<text x="56.5" y="84">VAUD18_PMU</text>
<text x="56.9" y="81.6">VUSB_PMU</text>
<text x="57.7" y="83.2">VS1_PMU</text>
<text x="63.8" y="80.9" transform="rotate(-90 63.8 80.9)">EAR/MIC/HEDT</text>
<text x="64.8" y="79.6">MT6365VPW</text>
<text x="80" y="81.2">AUD_CLK_MOSI</text>
<text x="80" y="79.6">AUD_DAT_MISO0</text>
<text x="80" y="80.4">AUD_DAT_MISO1</text>
<text x="80" y="82">AUD_DAT_MOSI0</text>
<text x="80" y="82.7">AUD_DAT_MOSI1</text>
<text x="80" y="83.5">AUD_SYNC_MOSI</text>
<text x="93.7" y="82.9" transform="rotate(-90 93.7 82.9)">CODEC</text>
<text x="122.5" y="78.8">LCM_PWM</text>
<text x="123.3" y="81.2">SDA1</text>
<text x="123.3" y="82.4">SCL1</text>
<text x="132.9" y="82.7">M-SENSOR</text>
<text x="138.5" y="82.4">VIO18_PMU</text>
<text x="30.6" y="86.7">(U4800) CONN_THERM</text>
<text x="36.2" y="89.5">SCL9</text>
<text x="65.2" y="88">MIPI2_D_SDATA</text>
<text x="65.2" y="88.7">MIPI2_D_SCLK</text>
<text x="65.2" y="89.5">ANT0_DECT</text>
<text x="116.8" y="85.3" transform="rotate(90 116.8 85.3)">SENSOR</text>
<text x="123.3" y="89.5">EINT_ALS2</text>
<text x="132.5" y="89.5">FRONT ALS</text>
<text x="133" y="84.7">U8205</text>
<text x="138.5" y="89.1">VIO18_PMU</text>
<text x="138.5" y="85.2">VIO18_PMU</text>
<text x="32.2" y="91.1">SYNC_OUT(U5500)</text>
<text x="35" y="93.5">USB_CC2</text>
<text x="35" y="94.3">USB_CC1</text>
<text x="36.2" y="90.3">SDA9</text>
<text x="36.2" y="91.9">SCL1</text>
<text x="36.2" y="92.7">SDA1</text>
<text x="65.2" y="90.3">ANT1_DECT</text>
<text x="65.2" y="91.1">USB_DM_CON</text>
<text x="65.2" y="91.9">USB_DP_CON</text>
<text x="94.1" y="92.9" transform="rotate(-90 94.1 92.9)">USB</text>
<text x="123.3" y="91.5">SCP_SPI2_CSB</text>
<text x="123.3" y="94.7">EINT_A_GYRO</text>
<text x="123.3" y="93.1">SCP_SPI2_MO</text>
<text x="123.3" y="93.9">SCP_SPI2_MI</text>
<text x="123.3" y="92.3">SCP_SPI2_CLK</text>
<text x="139.3" y="95.1">VIO18_PMU</text>
<text x="13.2" y="96.7">A</text>
<text x="55.7" y="98.3">HOUTN</text>
<text x="55.7" y="99.1">HOUTP</text>
<text x="61.7" y="99.5">Second mic</text>
<text x="62" y="98.7">U6801</text>
<text x="83.9" y="99.1">SCL9</text>
<text x="83.9" y="99.9">SDA9</text>
<text x="83.9" y="97.5">MOTO_DRV_RSTN</text>
<text x="83.9" y="98.3">MOTO_DRV_INT</text>
<text x="94.1" y="100.9" transform="rotate(-90 94.1 100.9)">HAP</text>
<text x="170.9" y="96.7">A</text>
<text x="32.4" y="107.5">1</text>
<text x="72.3" y="107.5">2</text>
<text x="112" y="107.5">3</text>
<text x="151.8" y="107.5">4</text>
</g>
<g font-size=".6">
<text x="17" y="21.4">J14624</text>
<text x="25.4" y="21.4">J14623</text>
<text x="37.9" y="22.1">FL14632</text>
<text x="53.7" y="21">U14602</text>
<text x="37.5" y="30.1">U14605</text>
<text x="45.3" y="31">U14603</text>
<text x="54.9" y="30.2">FL2401</text>
<text x="145.6" y="41.7">FRONT</text>
<text x="133.3" y="85.6">M-SENSOR</text>
<text x="132.7" y="95.1">A+G SENSOR</text>
</g>
</svg>
